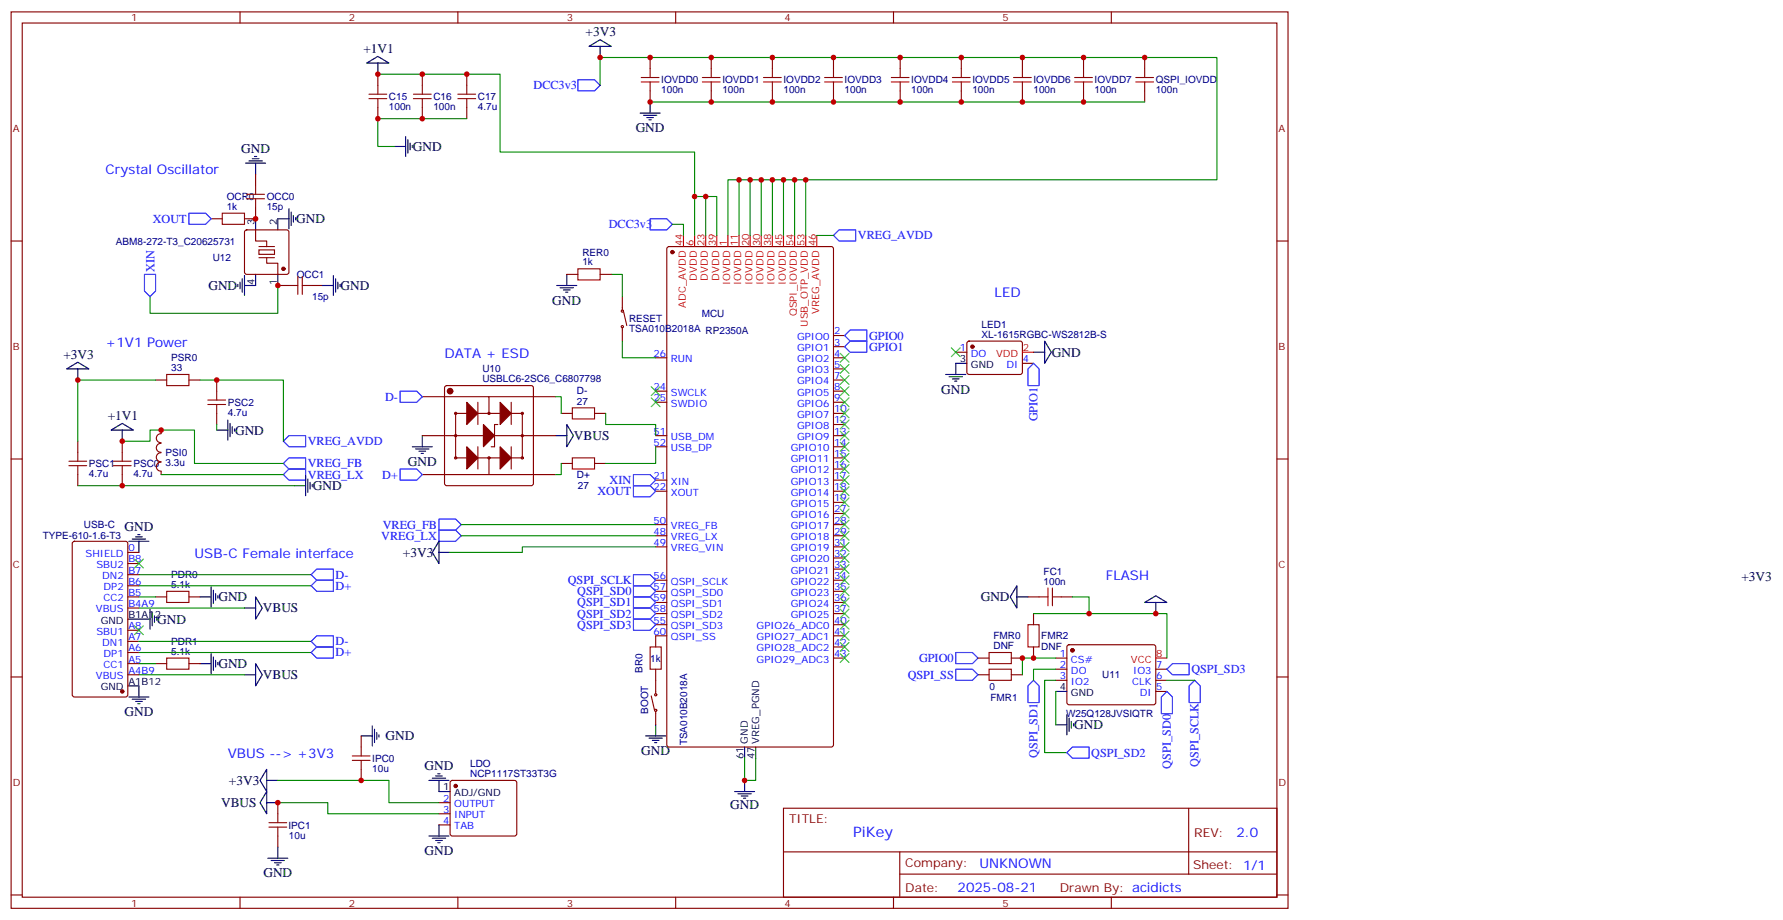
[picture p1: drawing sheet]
<svg xmlns="http://www.w3.org/2000/svg" width="566mm" height="292mm" viewBox="0 0 566 292" stroke-linecap="round" stroke-linejoin="round" font-family="sans-serif">
<g fill="none" stroke="#870000" stroke-width=".35">
<path d="M3.5 3.8h405.4v284.3h-405.4zM7.1 7.3h398.2v277.3h-398.2zM76.2 3.8v3.5M145.3 3.8v3.5M206.4 18.2v3.6M214.5 3.8v3.5M225.8 18.2v3.6M245.2 18.2v3.6M264.6 18.2v3.6M283.6 3.8v3.5M285.8 18.2v3.6M305.2 18.2v3.6"/>
<path d="M324.6 18.2v3.6M344 18.2v3.6M352.8 3.8v3.5M363.4 18.2v3.6M119.9 23.5v3.6M119.9 34.1v3.5M134.1 23.5v3.6M134.1 34.1v3.5M148.2 23.5v3.6M148.2 34.1v3.5M206.4 28.8v3.5M225.8 28.8v3.5"/>
<path d="M245.2 28.8v3.5M264.6 28.8v3.5M285.8 28.8v3.5M305.2 28.8v3.5M324.6 28.8v3.5M344 28.8v3.5M363.4 28.8v3.5M81.1 55.3v3.5M3.5 76.4h3.6M67 69.4h3.6M77.8 73.1l.5-.2h12.7l.5 .2 .2 .5v12.7l-.2 .5-.5 .2h-12.7l-.5-.2-.2-.5v-12.7zM81.1 72.9v3.5h3.6v1.8"/>
<path d="M81.1 65.9v3.5h-3.5M82.2 79.3h4.9v1.4h-4.9zM211.9 78.4l.5-.2h51.5l.6 .4 .1 157.7-.5 .6-51.7 .1-.7-.5v-157.6zM405.3 76.4h3.6M84.7 81.7v1.8h3.5v3.5M88.2 90.6h3.5M98.8 90.6h3.5M179.9 87h3.5M190.5 87h3.5M197.6 94.1v4.2M197.9 98.7l1.1 4.6M197.6 104v4.2"/>
<path d="M208.1 113.5h3.6M264.6 113.5h3.5M264.6 117h3.5M264.6 110h3.5M264.6 106.4h3.5M303.4 111.7h3.5M307.2 108.4l.4-.2 16.5 .1 .5 .6-.1 9.4-.7 .5-16.5-.1-.4-.6v-9.2zM324.6 115.3h3.5M24.7 139.9v3.6M38.8 139.9v3.6M49.4 120.5h3.5M51.1 137.6a1.41 1.41 0 0 0-1.5 1.4 1.41 1.41 0 0 0 1.5 1.4"/>
<path d="M51.2 136.4v1.1M60 120.5h3.5M68.8 120.5v3.6M68.8 131.1v3.6M134.1 125.8h21.1v5.3M134.1 138.2h19.4M141.3 122.5l.5-.2h26.8l.5 .2 .2 .5v30.4l-.2 .5-.5 .2h-26.8l-.5-.3-.2-.4v-30.4zM148.2 131.1h-3.6v14.1h3.6M151.7 131.1h7M151.7 127.6v7.1M155.2 125.8h21.2M157 138.2h19.4"/>
<path d="M158 134.7h-1v7h-1.1M162.3 131.1h3.5v14.1h-3.5M162.3 127.6v7.1M178.2 131.1h3.5M188.7 131.1h3.6M208.1 124.1h3.6M208.1 127.6h3.6M208.1 138.2h3.6M264.6 124.1h3.5M264.6 127.6h3.5M264.6 138.2h3.5M264.6 134.7h3.5"/>
<path d="M264.6 131.1h3.5M264.6 120.5h3.5M3.5 145.6h3.6M24.7 150.5v3.6M38.8 150.5v3.6M51.1 143.6a1.41 1.41 0 0 0-1.5 1.4 1.41 1.41 0 0 0 1.5 1.4M51.1 140.6a1.41 1.41 0 0 0-1.5 1.4 1.41 1.41 0 0 0 1.5 1.5M51.1 146.6a1.41 1.41 0 0 0-1.5 1.4 1.41 1.41 0 0 0 1.5 1.4M51.2 149.5v1M134.1 150.5h21.1M151.7 145.2h7M151.7 141.7v7.1"/>
<path d="M155.2 145.2v5.3h21.2M162.3 141.7v7.1M178.2 147h3.5M188.7 147h3.6M208.1 141.7h3.6M208.1 152.3h3.6M208.1 155.8h3.6M264.6 141.7h3.5M264.6 152.3h3.5M264.6 155.8h3.5M264.6 159.3h3.5M264.6 148.8h3.5"/>
<path d="M264.6 145.2h3.5M405.3 145.6h3.6M23.2 171.9l.4-.2h16.3l.6 .4 .1 48.3-.5 .6-16.5 .1-.6-.5-.1-48.2zM40.6 175.2h3.5M40.6 178.8h3.5M208.1 166.4h3.6M208.1 169.9h3.6M208.1 173.5h3.6M264.6 166.4h3.5M264.6 169.9h3.5M264.6 173.5h3.5M264.6 177h3.5"/>
<path d="M264.6 162.9h3.5M40.6 182.3h3.5M40.6 185.8h3.5M40.6 189.3h3.5M40.6 192.9h3.5M40.6 199.9h3.5M49.4 189.3h3.5M60 189.3h3.5M208.1 184h3.6M208.1 187.6h3.6M208.1 191.1h3.6M208.1 194.6h3.6"/>
<path d="M208.1 198.2h3.6M264.6 184h3.5M264.6 187.6h3.5M264.6 191.1h3.5M264.6 194.6h3.5M264.6 198.2h3.5M264.6 180.5h3.5M326.3 189.3h3.5M328.1 194.6v3.6M336.9 189.3h3.5M3.5 214.7h3.6M40.6 203.4h3.5"/>
<path d="M40.6 207h3.5M40.6 210.5h3.5M40.6 214h3.5M49.4 210.5h3.5M60 210.5h3.5M208.1 212.3v7.7M211.7 201.7h-3.6v3.5M264.6 201.7h3.5M264.6 208.7h3.5M264.6 205.2h3.5M310.4 208.7h3.6M310.4 214h3.6"/>
<path d="M321 208.7h3.6M321 214h3.6M328.1 205.2v3.5M335.1 208.7h3.6M335.1 212.3h3.6M335.1 215.8h3.6M338.9 204.7l.5-.2 27.1 .1 .4 .6-.1 17.9-.6 .5-27.1-.1-.4-.7v-17.6zM366.9 212.3h3.5M366.9 215.8h3.5M366.9 219.3h3.5M405.3 214.7h3.6M114.7 233.4v3.6"/>
<path d="M206.7 220.7l1.1 4.6M208.1 225.7v4.2M88.2 254.6v3.5M114.7 244v3.5M139.3 254.6h3.6M139.3 258.1h3.6M143.1 247.8l.5-.3h19.7l.5 .3 .2 .4v16.3l-.2 .5-.5 .2h-19.7l-.5-.3-.2-.4v-16.3zM248.7 256.4h156.6v28.2h-156.6zM377.3 256.4v20.9M88.2 265.2v3.5M139.3 261.7h3.6M248.7 270.2h156.5"/>
<path d="M285.6 277.3h119.6M285.6 270.2v14.1M3.5 283.9h3.6M76.2 284.6v3.5M145.3 284.6v3.5M214.5 284.6v3.5M283.6 284.6v3.5M352.8 284.6v3.5M405.3 283.9h3.6"/>
<circle cx="197.6" cy="98.7" r=".35"/>
<circle cx="197.6" cy="103.6" r=".35"/>
<circle cx="144.6" cy="138.2" r=".35"/>
<circle cx="144.6" cy="131.1" r=".35"/>
<circle cx="155.2" cy="131.1" r=".35"/>
<circle cx="165.8" cy="131.1" r=".35"/>
<circle cx="165.8" cy="138.2" r=".35"/>
<circle cx="144.6" cy="145.2" r=".35"/>
<circle cx="155.2" cy="145.2" r=".35"/>
<circle cx="165.8" cy="145.2" r=".35"/>
<circle cx="208.1" cy="225.3" r=".35"/>
<circle cx="208.1" cy="220.4" r=".35"/>
</g>
<g fill="#870000" stroke="#870000" stroke-width=".35">
<path d="M153.5 134.7l3.5 3.5-3.5 3.5z"/>
<path d="M158.7 141.7l3.6 3.5-3.6 3.6z"/>
<path d="M148.2 141.7l3.5 3.5-3.5 3.6z"/>
<path d="M158.7 127.6l3.6 3.5-3.6 3.6z"/>
<path d="M148.2 127.6l3.5 3.5-3.5 3.6z"/>
<circle cx="213.4" cy="80" r=".53"/>
<circle cx="38.8" cy="219.3" r=".53"/>
<circle cx="144.6" cy="249.3" r=".53"/>
<circle cx="142.9" cy="124.1" r=".88"/>
<circle cx="340.4" cy="206.3" r=".53"/>
<circle cx="90" cy="85.3" r=".53"/>
<circle cx="308.7" cy="110" r=".53"/>
</g>
<g fill="none" stroke="#000" stroke-width=".35">
<path d="M187 14.7l3.5-2.1 3.5 2.1zM190.5 14.7v3.5M116.4 20l3.5-2.1 3.6 2.1zM119.9 20v3.5M203.2 35.9h6.3M204.3 36.6h4.2M205.3 37.3h2.1M206 38h.7M206.4 32.3v3.6M78 51.8h6.3M79 51h4.3M80.1 50.3h2.1"/>
<path d="M80.8 49.6h.7M81.1 51.8v3.5M125.2 46.5h3.6M128.8 43.3v6.3M129.5 44.3v4.3M130.2 45.4v2.1M130.9 46.1v.7M81.1 69.4v3.5M91.7 69.4h-3.5v3.5M91.7 66.2v6.4M92.4 67.3v4.2M93.1 68.3v2.1"/>
<path d="M93.8 69v.7M75.5 90.2v.7M76.2 89.5v2.1M76.9 88.4v4.3M77.6 87.4v6.3M81.1 87v3.6h-3.5M88.2 87v3.6M102.3 90.6h3.5M105.8 87.4v6.3M106.5 88.4v4.3M107.2 89.5v2.1M107.9 90.2v.7"/>
<path d="M176.7 90.6h6.4M177.8 91.3h4.2M178.9 92h2.1M179.6 92.7h.7M179.9 87v3.6M21.2 117l3.5-2.1 3.5 2.1zM24.7 117v3.5M300.2 118.8h6.4M301.3 119.5h4.2M306.9 115.3h-3.5v3.5M328.1 111.7h3.5M331.6 108.2l2.1 3.5-2.1 3.6z"/>
<path d="M35.3 136.4l3.5-2.1 3.5 2.1zM38.8 136.4v3.5M68.8 136.4h3.5M72.3 133.2v6.4M73 134.3v4.2M73.7 135.4v2.1M74.4 136.1v.7M134.1 138.2v3.5M176.4 138.2h3.5M179.9 134.7l2.1 3.5-2.1 3.5zM302.3 120.2h2.1M303 120.9h.7"/>
<path d="M93.5 154.1h3.5M97 150.9v6.3M97.7 151.9v4.3M98.4 153v2.1M99.1 153.7v.7M130.9 141.7h6.3M131.9 142.4h4.3M133 143.1h2.1M133.7 143.8h.7M40.9 171.7h6.4M42 171h4.2M43 170.3h2.2"/>
<path d="M43.7 169.6h.7M44.1 171.7v3.5M139.3 171.7v7.1l-2.1-3.6zM139.3 175.2h3.6M40.6 196.4h7M47.6 193.2v6.4M48.3 194.3v4.2M49 195.3v2.1M49.7 196v.7M63.5 189.3h3.5M67 186.2v6.3M67.7 187.2v4.3"/>
<path d="M68.4 188.3v2.1M69.1 189v.7M77.6 192.9h3.5M81.1 189.3l2.2 3.6-2.2 3.5zM322.8 185.8v7.1l-2.1-3.6zM322.8 189.3h3.5M363.4 191.1l3.5-2.1 3.5 2.1zM366.9 191.1v3.5M40.6 217.6h3.5v3.5M63.5 210.5h3.5M67 207.3v6.4M67.7 208.4v4.2"/>
<path d="M68.4 209.4v2.2M69.1 210.1v.8M77.6 214h3.5M81.1 210.5l2.2 3.5-2.2 3.6zM335.1 219.3h3.6M40.9 221.1h6.4M42 221.8h4.2M43 222.5h2.2M43.7 223.2h.7M114.7 233.4h3.5M118.2 230.3v6.3M118.9 231.3v4.2"/>
<path d="M119.6 232.4v2.1M120.3 233.1v.7M205 233.4h6.3M206 234.1h4.3M207.1 234.8h2.1M207.8 235.5h.7M208.1 229.9v3.5M236.4 237v3.5M239.9 237v3.5M335.1 229.9h3.6M338.7 226.7v6.4M339.4 227.8v4.2"/>
<path d="M340.1 228.8v2.2M340.8 229.6v.7M84.7 251.1v7l-2.2-3.5zM84.7 244v7.1l-2.2-3.6zM84.7 254.6h3.5M84.7 247.5h3.5M136.2 247.5h6.3M137.2 246.8h4.3M138.3 246.1h2.1M139 245.4h.7M139.3 247.5v3.6h3.6M233.2 251.1h6.3"/>
<path d="M234.2 251.8h4.3M235.3 252.5h2.1M236 253.2h.7M236.4 247.5v3.6M85 272.2h6.4M86.1 272.9h4.2M87.1 273.6h2.2M87.8 274.4h.7M88.2 268.7v3.5M136.2 265.2h6.3M137.2 265.9h4.3M138.3 266.6h2.1"/>
<path d="M139 267.3h.7M139.3 261.7v3.5"/>
</g>
<g fill="none" stroke="#f00" stroke-width=".35">
<path d="M217 74.7v3.5M220.5 74.7v3.5M224 74.7v3.5M227.5 74.7v3.5M231.1 74.7v3.5M234.6 74.7v3.5M238.1 74.7v3.5M241.7 74.7v3.5M245.2 74.7v3.5M248.7 74.7v3.5M252.2 74.7v3.5M255.8 74.7v3.5"/>
<path d="M259.3 74.7v3.5M324.6 111.7h3.5M366.9 208.7h3.5"/>
</g>
<g fill="none" stroke="#008700" stroke-width=".35">
<path d="M119.9 23.5h38.8v24.7h61.8v14.1M148.2 37.6h-28.3v8.9h5.3M190.5 27.1v-8.9h195.8v38.8h-130.5M206.4 32.3h157M234.6 57v17.7M238.1 57v17.7M241.7 57v17.7M245.2 57v17.7M248.7 57v17.7M252.2 57h-21.1v17.7M213.4 71.2h3.6v3.5M220.5 74.7v-12.4h7v12.4"/>
<path d="M224 62.3v12.4M252.2 74.7v-17.7h3.6v17.7M259.3 74.7h5.3M88.2 90.6v8.8h-40.6v-5.3M194 87h3.6v7.1M197.6 108.2v5.3h10.5M38.8 139.9h8.8v-3.5h14.1v10.6h28.3M49.4 120.5h-24.7v19.4M63.5 120.5h26.5v19.4M68.8 134.7v1.7M176.4 125.8h1.8v5.3M192.3 131.1v3.6h15.8v3.5"/>
<path d="M24.7 154.1h68.8M51.2 150.5h38.8M178.2 147v3.5h-1.8M208.1 141.7v5.3h-15.8M146.4 166.4h61.7M146.4 169.9h61.7M208.1 173.5h-42.3v1.7h-22.9M44.1 189.3h5.3M44.1 192.9h33.5M44.1 182.3h54.7M44.1 185.8h54.7M328.1 194.6h42.3v14.1"/>
<path d="M340.4 189.3h5.3v5.3M44.1 214h33.5M44.1 210.5h5.3M44.1 203.4h54.7M44.1 207h54.7M335.1 208.7h-10.5v5.3M335.1 212.3h-7v3.5M335.1 215.8h-3.5v22.9h7.1M335.1 219.3v10.6M370.4 215.8h8.8M88.2 247.5h35.3v7.1h15.8M88.2 254.6h15.9v3.5h35.2"/>
<path d="M236.4 240.5v7h3.5v-7"/>
</g>
<g fill="none" stroke="#00f" stroke-width=".35">
<path d="M183.4 25.3h5.3l1.8 1.8-1.8 1.7h-5.3zM60 67.6h5.3l1.7 1.8-1.7 1.8h-5.3zM206.4 69.4h5.3l1.7 1.8-1.7 1.7h-5.3zM266.3 72.9h5.3v3.5h-5.3l-1.7-1.7zM45.9 87h3.5v5.3l-1.8 1.8-1.7-1.8zM268.1 106.4l1.8-1.7h5.3v3.5h-5.3zM268.1 110l1.8-1.8h5.3v3.5h-5.3zM328.1 115.3l1.7 1.7v5.3h-3.5v-5.3zM90 139.9l1.7-1.7h5.3v3.5h-5.3zM127 124.1h5.3l1.8 1.7-1.8 1.8h-5.3zM90 150.5l1.7-1.7h5.3v3.5h-5.3zM90 147l1.7-1.8h5.3v3.6h-5.3z"/>
<path d="M127 148.8h5.3l1.8 1.7-1.8 1.8h-5.3zM201.1 150.5h5.3l1.7 1.8-1.7 1.8h-5.3zM201.1 154.1h5.3l1.7 1.7-1.7 1.8h-5.3zM139.3 164.6h5.3l1.8 1.8-1.8 1.8h-5.3zM139.3 168.2h5.3l1.8 1.7-1.8 1.8h-5.3zM98.8 182.3l1.7-1.8h5.3v3.5h-5.3zM100.5 184h5.3v3.6h-5.3l-1.7-1.8zM201.1 185.8h5.3l1.7 1.8-1.7 1.7h-5.3zM201.1 189.3h5.3l1.7 1.8-1.7 1.8h-5.3zM201.1 192.9h5.3l1.7 1.7-1.7 1.8h-5.3zM201.1 196.4h5.3l1.7 1.8-1.7 1.7h-5.3zM201.1 182.3h5.3l1.7 1.7-1.7 1.8h-5.3z"/>
<path d="M98.8 203.4l1.7-1.7h5.3v3.5h-5.3zM98.8 207l1.7-1.8h5.3v3.5h-5.3zM303.4 207h5.3l1.7 1.7-1.7 1.8h-5.3zM303.4 212.3h5.3l1.7 1.7-1.7 1.8h-5.3zM328.1 215.8l1.7 1.8v5.2h-3.5v-5.2zM370.4 219.3l1.8 1.8v5.3h-3.5v-5.3zM370.4 212.3l1.8-1.8h5.3v3.5h-5.3zM379.2 215.8l1.8 1.8v5.2h-3.5v-5.2zM338.7 238.7l1.7-1.7h5.3v3.5h-5.3z"/>
</g>
<g fill="none" stroke="#a10000" stroke-width=".35">
<path d="M117.1 29.9h5.7M117.1 31.3h5.7M119.9 27.1v2.8M119.9 31.3v2.8M131.2 29.9h5.7M131.2 31.3h5.7M134.1 27.1v2.8M134.1 31.3v2.8M145.3 29.9h5.7M145.3 31.3h5.7M148.2 27.1v2.8M148.2 31.3v2.8"/>
<path d="M203.6 26h5.6M203.6 24.6h5.6M206.4 21.8v2.8M206.4 26v2.8M223 26h5.6M223 24.6h5.6M225.8 21.8v2.8M225.8 26v2.8M242.4 26h5.6M242.4 24.6h5.6M245.2 21.8v2.8M245.2 26v2.8"/>
<path d="M261.8 26h5.6M261.8 24.6h5.6M264.6 21.8v2.8M264.6 26v2.8M282.9 26h5.7M282.9 24.6h5.7M285.8 21.8v2.8M285.8 26v2.8M302.3 26h5.7M302.3 24.6h5.7M305.2 21.8v2.8M305.2 26v2.8"/>
<path d="M321.7 26h5.7M321.7 24.6h5.7M324.6 21.8v2.8M324.6 26v2.8M341.1 26h5.7M341.1 24.6h5.7M344 21.8v2.8M344 26v2.8M360.5 26h5.7M360.5 24.6h5.7M363.4 21.8v2.8M363.4 26v2.8"/>
<path d="M81.1 58.8v2.8M70.6 67.6h7v3.6h-7zM78.3 63h5.7M78.3 61.6h5.7M81.1 63v2.9M91.7 90.6h2.8M94.5 87.7v5.7M96 87.7v5.7M96 90.6h2.8M183.4 85.3h7.1v3.5h-7.1zM52.9 118.8h7.1v3.5h-7.1zM66 128.3h5.6"/>
<path d="M66 126.9h5.6M68.8 124.1v2.8M68.8 128.3v2.8M181.7 129.4h7v3.5h-7zM21.9 147.7h5.6M21.9 146.3h5.6M24.7 143.5v2.8M24.7 147.7v2.8M36 147.7h5.6M36 146.3h5.6M38.8 143.5v2.8M38.8 147.7v2.8"/>
<path d="M181.7 145.2h7v3.6h-7zM52.9 187.6h7.1v3.5h-7.1zM326.3 198.2h3.5v7h-3.5zM329.8 189.3h2.9M332.7 186.5v5.7M334.1 189.3h2.8M334.1 186.5v5.7M52.9 208.7h7.1v3.6h-7.1zM206.4 205.2h3.5v7.1h-3.5zM314 207h7v3.5h-7zM314 212.3h7v3.5h-7zM111.8 239.8h5.7"/>
<path d="M114.7 237v2.8M88.2 258.1v2.8M111.8 241.2h5.7M114.7 241.2v2.8M85.4 262.4h5.6M85.4 260.9h5.6M88.2 262.4v2.8"/>
</g>
<path d="M82.2 78.2h4.9M82.2 81.7h4.9" fill="none" stroke="#871200" stroke-width=".35"/>
<g fill="none" stroke="#3c3" stroke-width=".35">
<path d="M266.7 112.1l2.8 2.8M266.7 115.6l2.8 2.8M266.7 119.1l2.8 2.9M269.5 112.1l-2.8 2.8M269.5 115.6l-2.8 2.8M269.5 119.1l-2.8 2.9M302 110.3l2.8 2.8M304.8 110.3l-2.8 2.8M206.7 122.7l2.8 2.8M206.7 126.2l2.8 2.8M209.5 122.7l-2.8 2.8M209.5 126.2l-2.8 2.8"/>
<path d="M266.7 122.7l2.8 2.8M266.7 126.2l2.8 2.8M266.7 129.7l2.8 2.8M266.7 133.2l2.8 2.9M266.7 136.8l2.8 2.8M269.5 122.7l-2.8 2.8M269.5 126.2l-2.8 2.8M269.5 129.7l-2.8 2.8M269.5 133.2l-2.8 2.9M269.5 136.8l-2.8 2.8M266.7 140.3l2.8 2.8M266.7 143.8l2.8 2.8"/>
<path d="M266.7 147.4l2.8 2.8M266.7 150.9l2.8 2.8M266.7 154.4l2.8 2.8M266.7 157.9l2.8 2.9M269.5 140.3l-2.8 2.8M269.5 143.8l-2.8 2.8M269.5 147.4l-2.8 2.8M269.5 150.9l-2.8 2.8M269.5 154.4l-2.8 2.8M269.5 157.9l-2.8 2.9M42.7 177.3l2.8 2.9M45.5 177.3l-2.8 2.9"/>
<path d="M266.7 161.5l2.8 2.8M266.7 165l2.8 2.8M266.7 168.5l2.8 2.8M266.7 172l2.8 2.9M266.7 175.6l2.8 2.8M266.7 179.1l2.8 2.8M269.5 161.5l-2.8 2.8M269.5 165l-2.8 2.8M269.5 168.5l-2.8 2.8M269.5 172l-2.8 2.9M269.5 175.6l-2.8 2.8M269.5 179.1l-2.8 2.8"/>
<path d="M42.7 198.5l2.8 2.8M45.5 198.5l-2.8 2.8M266.7 182.6l2.8 2.9M266.7 186.2l2.8 2.8M266.7 189.7l2.8 2.8M266.7 193.2l2.8 2.8M266.7 196.7l2.8 2.9M269.5 182.6l-2.8 2.9M269.5 186.2l-2.8 2.8M269.5 189.7l-2.8 2.8M269.5 193.2l-2.8 2.8M269.5 196.7l-2.8 2.9"/>
<path d="M266.7 200.3l2.8 2.8M266.7 203.8l2.8 2.8M266.7 207.3l2.8 2.8M269.5 200.3l-2.8 2.8M269.5 203.8l-2.8 2.8M269.5 207.3l-2.8 2.8"/>
</g>
<g fill="#c00">
<circle cx="68.8" cy="120.5" r=".88"/>
<circle cx="38.8" cy="154.1" r=".88"/>
<circle cx="24.7" cy="120.5" r=".88"/>
<circle cx="38.8" cy="139.9" r=".88"/>
<circle cx="51.2" cy="136.4" r=".88"/>
<circle cx="114.7" cy="247.5" r=".88"/>
<circle cx="88.2" cy="254.6" r=".88"/>
<circle cx="224" cy="62.3" r=".88"/>
<circle cx="134.1" cy="37.6" r=".88"/>
<circle cx="119.9" cy="37.6" r=".88"/>
<circle cx="234.6" cy="57" r=".88"/>
<circle cx="238.1" cy="57" r=".88"/>
<circle cx="241.7" cy="57" r=".88"/>
<circle cx="245.2" cy="57" r=".88"/>
<circle cx="248.7" cy="57" r=".88"/>
<circle cx="206.4" cy="32.3" r=".88"/>
<circle cx="225.8" cy="32.3" r=".88"/>
<circle cx="245.2" cy="32.3" r=".88"/>
<circle cx="264.6" cy="32.3" r=".88"/>
<circle cx="285.8" cy="32.3" r=".88"/>
<circle cx="305.2" cy="32.3" r=".88"/>
<circle cx="324.6" cy="32.3" r=".88"/>
<circle cx="344" cy="32.3" r=".88"/>
<circle cx="119.9" cy="23.5" r=".88"/>
<circle cx="220.5" cy="62.3" r=".88"/>
<circle cx="134.1" cy="23.5" r=".88"/>
<circle cx="148.2" cy="23.5" r=".88"/>
<circle cx="255.8" cy="57" r=".88"/>
<circle cx="206.4" cy="18.2" r=".88"/>
<circle cx="225.8" cy="18.2" r=".88"/>
<circle cx="245.2" cy="18.2" r=".88"/>
<circle cx="264.6" cy="18.2" r=".88"/>
<circle cx="285.8" cy="18.2" r=".88"/>
<circle cx="305.2" cy="18.2" r=".88"/>
<circle cx="324.6" cy="18.2" r=".88"/>
<circle cx="344" cy="18.2" r=".88"/>
<circle cx="363.4" cy="18.2" r=".88"/>
<circle cx="190.5" cy="18.2" r=".88"/>
<circle cx="236.4" cy="247.5" r=".88"/>
<circle cx="345.7" cy="194.6" r=".88"/>
<circle cx="324.6" cy="208.7" r=".88"/>
<circle cx="328.1" cy="208.7" r=".88"/>
<circle cx="88.2" cy="90.6" r=".88"/>
<circle cx="81.1" cy="69.4" r=".88"/>
<circle cx="366.9" cy="194.6" r=".88"/>
<circle cx="252.2" cy="57" r=".88"/>
</g>
<text font-size="4.6" fill="#00f" x="270.8" y="265.4">PiKey</text>
<g font-size="4.2">
<text x="185.9" y="11.6">+3V3</text>
<text x="115.4" y="16.9">+1V1</text>
<text x="201.8" y="42">GND</text>
<text x="131.1" y="47.9">GND</text>
<text x="76.6" y="48.6">GND</text>
<text x="94" y="70.9">GND</text>
<text x="66.1" y="92">GND</text>
<text x="108.1" y="92">GND</text>
<text x="175.3" y="96.6">GND</text>
<text x="20.1" y="113.8">+3V3</text>
<text x="333.9" y="113.1">GND</text>
<text x="298.8" y="124.8">GND</text>
<text x="34.2" y="133.2">+1V1</text>
<text x="74.6" y="137.8">GND</text>
<text x="182.2" y="139.6">VBUS</text>
<text x="129.5" y="147.8">GND</text>
<text x="99.3" y="155.5">GND</text>
<text x="39.5" y="168.5">GND</text>
<text x="127.9" y="176.7">+3V3</text>
<text x="552.8" y="184.3">+3V3</text>
<text x="69.3" y="190.7">GND</text>
<text x="311.3" y="190.7">GND</text>
<text x="49.9" y="197.8">GND</text>
<text x="83.4" y="194.3">VBUS</text>
<text x="69.3" y="211.9">GND</text>
<text x="83.4" y="215.4">VBUS</text>
<text x="39.5" y="227.1">GND</text>
<text x="341" y="231.3">GND</text>
<text x="122.4" y="234.8">GND</text>
<text x="203.6" y="239.5">GND</text>
<text x="134.8" y="244.3">GND</text>
<text x="72.7" y="249">+3V3</text>
<text x="70.2" y="256">VBUS</text>
<text x="231.8" y="256.7">GND</text>
<text x="134.8" y="271.2">GND</text>
<text x="83.6" y="278.3">GND</text>
</g>
<g font-size="4.2" fill="#00f">
<text x="33.5" y="55.3">Crystal Oscillator</text>
<text x="315.7" y="94.1">LED</text>
<text x="33.5" y="110">+1V1 Power</text>
<text x="141.1" y="113.5">DATA + ESD</text>
<text x="61.7" y="177">USB-C Female interface</text>
<text x="351" y="184">FLASH</text>
<text x="72.3" y="240.5">VBUS --&gt; +3V3</text>
<text x="392.5" y="265.6">2.0</text>
<text x="310.9" y="275.2">UNKNOWN</text>
<text x="304" y="283">2025-08-21</text>
</g>
<g font-size="3.9" fill="#00f">
<text x="169.4" y="28.3">DCC3v3</text>
<text x="48.5" y="70.7">XOUT</text>
<text x="193.2" y="72.4">DCC3v3</text>
<text x="272.3" y="75.9">VREG_AVDD</text>
<text x="49" y="86.2" transform="rotate(-90 49 86.2)">XIN</text>
<text x="275.9" y="107.7">GPIO0</text>
<text x="275.9" y="111.2">GPIO1</text>
<text x="122.2" y="127.1">D-</text>
<text x="329.3" y="133.7" transform="rotate(-90 329.3 133.7)">GPIO1</text>
<text x="97.7" y="141.2">VREG_AVDD</text>
<text x="97.7" y="148.3">VREG_FB</text>
<text x="97.7" y="151.8">VREG_LX</text>
<text x="121.3" y="151.8">D+</text>
<text x="193.5" y="153.6">XIN</text>
<text x="189.6" y="157.1">XOUT</text>
<text x="121.5" y="167.7">VREG_FB</text>
<text x="121" y="171.2">VREG_LX</text>
<text x="106.5" y="183.5">D-</text>
<text x="180.2" y="185.3">QSPI_SCLK</text>
<text x="106.5" y="187.1">D+</text>
<text x="183.2" y="188.8">QSPI_SD0</text>
<text x="183.2" y="192.4">QSPI_SD1</text>
<text x="183.2" y="195.9">QSPI_SD2</text>
<text x="183.2" y="199.4">QSPI_SD3</text>
<text x="106.5" y="204.7">D-</text>
<text x="106.5" y="208.2">D+</text>
<text x="291.7" y="210">GPIO0</text>
<text x="288.1" y="215.3">QSPI_SS</text>
<text x="378.2" y="213.5">QSPI_SD3</text>
<text x="346.4" y="240">QSPI_SD2</text>
<text x="329.3" y="240.3" transform="rotate(-90 329.3 240.3)">QSPI_SD1</text>
<text x="371.7" y="243.8" transform="rotate(-90 371.7 243.8)">QSPI_SD0</text>
<text x="380.5" y="243.2" transform="rotate(-90 380.5 243.2)">QSPI_SCLK</text>
</g>
<g font-size="3.9" fill="#800">
<text x="250.5" y="260.9">TITLE:</text>
<text x="379.1" y="265.6">REV:</text>
<text x="287.4" y="275.1">Company:</text>
<text x="378.7" y="275.8">Sheet: 1/1</text>
<text x="287.4" y="282.8">Date:</text>
<text x="336.4" y="282.9">Drawn By: acidicts</text>
</g>
<g font-size="3.2" fill="#800">
<text x="41.6" y="6.8">1</text>
<text x="110.8" y="6.8">2</text>
<text x="179.9" y="6.8">3</text>
<text x="249.1" y="6.8">4</text>
<text x="318.2" y="6.8">5</text>
<text x="4.1" y="41.9">A</text>
<text x="405.9" y="41.9">A</text>
<text x="4.1" y="111">B</text>
<text x="405.9" y="111">B</text>
<text x="4.1" y="180.2">C</text>
<text x="405.9" y="180.2">C</text>
<text x="4.1" y="249.3">D</text>
<text x="405.9" y="249.3">D</text>
<text x="41.6" y="287.6">1</text>
<text x="110.8" y="287.6">2</text>
<text x="179.9" y="287.6">3</text>
<text x="249.1" y="287.6">4</text>
<text x="318.2" y="287.6">5</text>
</g>
<g font-size="3.2" fill="#000080">
<text x="209.9" y="29.6">100n</text>
<text x="209.9" y="26.4">IOVDD0</text>
<text x="229.3" y="29.6">100n</text>
<text x="229.3" y="26.4">IOVDD1</text>
<text x="248.7" y="29.6">100n</text>
<text x="248.7" y="26.4">IOVDD2</text>
<text x="268.1" y="29.6">100n</text>
<text x="268.1" y="26.4">IOVDD3</text>
<text x="289.3" y="29.6">100n</text>
<text x="289.3" y="26.4">IOVDD4</text>
<text x="308.7" y="29.6">100n</text>
<text x="308.7" y="26.4">IOVDD5</text>
<text x="328.1" y="29.6">100n</text>
<text x="328.1" y="26.4">IOVDD6</text>
<text x="347.5" y="29.6">100n</text>
<text x="347.5" y="26.4">IOVDD7</text>
<text x="366.9" y="29.6">100n</text>
<text x="366.9" y="26.4">QSPI_IOVDD</text>
<text x="123.5" y="34.9">100n</text>
<text x="123.5" y="31.7">C15</text>
<text x="137.6" y="34.9">100n</text>
<text x="137.6" y="31.7">C16</text>
<text x="151.7" y="34.9">4.7u</text>
<text x="151.7" y="31.7">C17</text>
<text x="72" y="63.4">OCR0</text>
<text x="84.7" y="63.5">OCC0</text>
<text x="72" y="66.6">1k</text>
<text x="84.7" y="66.6">15p</text>
<text x="36.8" y="77.6">ABM8-272-T3_C20625731</text>
<text x="67.5" y="82.9">U12</text>
<text x="184.9" y="81.1">RER0</text>
<text x="94.2" y="88.2">OCC1</text>
<text x="184.9" y="84.2">1k</text>
<text x="99.1" y="95.2">15p</text>
<text x="222.8" y="100.5">MCU</text>
<text x="199.7" y="105.4">TSA010B2018A RP2350A</text>
<text x="199.7" y="102.3">RESET</text>
<text x="311.6" y="107.1">XL-1615RGBC-WS2812B-S</text>
<text x="311.6" y="104">LED1</text>
<text x="54.3" y="117.7">33</text>
<text x="54.3" y="114.5">PSR0</text>
<text x="153.1" y="118.1">U10</text>
<text x="153.1" y="121.2">USBLC6-2SC6_C6807798</text>
<text x="183.1" y="125.1">D-</text>
<text x="72.3" y="131.9">4.7u</text>
<text x="72.3" y="128.7">PSC2</text>
<text x="183.1" y="128.3">27</text>
<text x="28.2" y="148.2">PSC1</text>
<text x="42.3" y="148.2">PSC0</text>
<text x="52.6" y="147.8">3.3u</text>
<text x="52.6" y="144.6">PSI0</text>
<text x="28.2" y="151.4">4.7u</text>
<text x="42.3" y="151.4">4.7u</text>
<text x="183.1" y="151.7">D+</text>
<text x="183.4" y="155.2">27</text>
<text x="26.6" y="167.6">USB-C</text>
<text x="13.6" y="171.1">TYPE-610-1.6-T3</text>
<text x="54.3" y="183.3">PDR0</text>
<text x="331.3" y="185.5">100n</text>
<text x="331.3" y="182.3">FC1</text>
<text x="54.3" y="186.5">5.1k</text>
<text x="315.4" y="202.7">FMR0</text>
<text x="330.6" y="202.8">FMR2</text>
<text x="54.3" y="207.7">5.1k</text>
<text x="54.3" y="204.5">PDR1</text>
<text x="206.4" y="209.9">1k</text>
<text x="315.4" y="205.9">DNF</text>
<text x="330.6" y="206">DNF</text>
<text x="204" y="213.4" transform="rotate(-90 204 213.4)">BR0</text>
<text x="349.9" y="215.2">U11</text>
<text x="314.1" y="218.7">0</text>
<text x="205.7" y="226.4" transform="rotate(-90 205.7 226.4)">BOOT</text>
<text x="314.4" y="222.2">FMR1</text>
<text x="338.4" y="227.5">W25Q128JVSIQTR</text>
<text x="218.1" y="236.4" transform="rotate(-90 218.1 236.4)">TSA010B2018A</text>
<text x="118.2" y="244.8">10u</text>
<text x="118.2" y="241.6">IPC0</text>
<text x="149.2" y="243.2">LDO</text>
<text x="149.2" y="246.4">NCP1117ST33T3G</text>
<text x="91.6" y="262.8">IPC1</text>
<text x="91.7" y="266">10u</text>
</g>
<g font-size="3.2">
<text x="80.8" y="71.5" transform="rotate(-90 80.8 71.5)">3</text>
<text x="87.8" y="71.5" transform="rotate(-90 87.8 71.5)">2</text>
<text x="80.8" y="90.5" transform="rotate(-90 80.8 90.5)">4</text>
<text x="87.8" y="90.5" transform="rotate(-90 87.8 90.5)">1</text>
<text x="304.7" y="114.9">3</text>
<text x="308.2" y="116.7">GND</text>
<text x="32" y="197.8">GND</text>
<text x="40.7" y="196">B1A12</text>
<text x="32" y="219">GND</text>
<text x="40.7" y="217.2">A1B12</text>
<text x="336.5" y="219">4</text>
<text x="340" y="220.7">GND</text>
<text x="237.4" y="235.9" transform="rotate(-90 237.4 235.9)">GND</text>
<text x="240.9" y="235.9" transform="rotate(-90 240.9 235.9)">VREG_PGND</text>
<text x="236" y="240.8" transform="rotate(-90 236 240.8)">61</text>
<text x="239.5" y="240.8" transform="rotate(-90 239.5 240.8)">47</text>
<text x="140.7" y="250.7">1</text>
<text x="144.2" y="252.5">ADJ/GND</text>
</g>
<g font-size="3.2" fill="#f00">
<text x="216.6" y="78" transform="rotate(-90 216.6 78)">44</text>
<text x="220.1" y="78" transform="rotate(-90 220.1 78)">6</text>
<text x="223.7" y="78" transform="rotate(-90 223.7 78)">23</text>
<text x="227.2" y="78" transform="rotate(-90 227.2 78)">39</text>
<text x="230.7" y="78" transform="rotate(-90 230.7 78)">1</text>
<text x="234.2" y="78" transform="rotate(-90 234.2 78)">11</text>
<text x="237.8" y="78" transform="rotate(-90 237.8 78)">20</text>
<text x="241.3" y="78" transform="rotate(-90 241.3 78)">30</text>
<text x="244.8" y="78" transform="rotate(-90 244.8 78)">38</text>
<text x="248.4" y="78" transform="rotate(-90 248.4 78)">45</text>
<text x="251.9" y="78" transform="rotate(-90 251.9 78)">54</text>
<text x="255.4" y="78" transform="rotate(-90 255.4 78)">53</text>
<text x="258.9" y="78" transform="rotate(-90 258.9 78)">46</text>
<text x="221.2" y="89" transform="rotate(-90 221.2 89)">DVDD</text>
<text x="224.7" y="89" transform="rotate(-90 224.7 89)">DVDD</text>
<text x="228.2" y="89" transform="rotate(-90 228.2 89)">DVDD</text>
<text x="231.8" y="90.4" transform="rotate(-90 231.8 90.4)">IOVDD</text>
<text x="235.3" y="90.4" transform="rotate(-90 235.3 90.4)">IOVDD</text>
<text x="238.8" y="90.4" transform="rotate(-90 238.8 90.4)">IOVDD</text>
<text x="242.4" y="90.4" transform="rotate(-90 242.4 90.4)">IOVDD</text>
<text x="245.9" y="90.4" transform="rotate(-90 245.9 90.4)">IOVDD</text>
<text x="249.4" y="90.4" transform="rotate(-90 249.4 90.4)">IOVDD</text>
<text x="217.7" y="97.6" transform="rotate(-90 217.7 97.6)">ADC_AVDD</text>
<text x="252.9" y="100.3" transform="rotate(-90 252.9 100.3)">QSPI_IOVDD</text>
<text x="260" y="99.6" transform="rotate(-90 260 99.6)">VREG_AVDD</text>
<text x="256.5" y="103.6" transform="rotate(-90 256.5 103.6)">USB_OTP_VDD</text>
<text x="316.2" y="113.1">VDD</text>
<text x="324.7" y="111.4">2</text>
<text x="367.1" y="208.4">8</text>
<text x="359" y="210.1">VCC</text>
</g>
<g font-size="3.2" fill="#00f">
<text x="253.1" y="107.8">GPIO0</text>
<text x="264.8" y="106.1">2</text>
<text x="207.5" y="113.1">26</text>
<text x="253.1" y="111.4">GPIO1</text>
<text x="264.8" y="113.1">4</text>
<text x="264.8" y="109.6">3</text>
<text x="304.7" y="111.4">1</text>
<text x="308.2" y="113.1">DO</text>
<text x="213" y="114.9">RUN</text>
<text x="253.1" y="118.4">GPIO3</text>
<text x="253.1" y="114.9">GPIO2</text>
<text x="264.8" y="116.7">5</text>
<text x="319.5" y="116.7">DI</text>
<text x="324.7" y="114.9">4</text>
<text x="207.5" y="123.7">24</text>
<text x="213" y="125.5">SWCLK</text>
<text x="253.1" y="125.5">GPIO5</text>
<text x="253.1" y="122">GPIO4</text>
<text x="264.8" y="123.7">8</text>
<text x="264.8" y="120.2">7</text>
<text x="207.5" y="127.2">25</text>
<text x="213" y="129">SWDIO</text>
<text x="253.1" y="129">GPIO6</text>
<text x="264.8" y="130.8">10</text>
<text x="264.8" y="127.2">9</text>
<text x="207.5" y="137.8">51</text>
<text x="253.1" y="136.1">GPIO8</text>
<text x="253.1" y="132.5">GPIO7</text>
<text x="264.8" y="137.8">13</text>
<text x="264.8" y="134.3">12</text>
<text x="207.5" y="141.4">52</text>
<text x="213" y="139.6">USB_DM</text>
<text x="213" y="143.1">USB_DP</text>
<text x="251" y="143.1">GPIO10</text>
<text x="253.1" y="139.6">GPIO9</text>
<text x="264.8" y="141.4">14</text>
<text x="251" y="146.6">GPIO11</text>
<text x="264.8" y="148.4">16</text>
<text x="264.8" y="144.9">15</text>
<text x="207.5" y="151.9">21</text>
<text x="207.5" y="155.5">22</text>
<text x="213" y="153.7">XIN</text>
<text x="251" y="153.7">GPIO13</text>
<text x="251" y="150.2">GPIO12</text>
<text x="264.8" y="155.5">18</text>
<text x="264.8" y="151.9">17</text>
<text x="213" y="157.2">XOUT</text>
<text x="251" y="160.8">GPIO15</text>
<text x="251" y="157.2">GPIO14</text>
<text x="264.8" y="159">19</text>
<text x="207.5" y="166.1">50</text>
<text x="213" y="167.8">VREG_FB</text>
<text x="251" y="167.8">GPIO17</text>
<text x="251" y="164.3">GPIO16</text>
<text x="264.8" y="166.1">28</text>
<text x="264.8" y="162.5">27</text>
<text x="207.5" y="169.6">48</text>
<text x="207.5" y="173.1">49</text>
<text x="213" y="171.3">VREG_LX</text>
<text x="251" y="171.3">GPIO18</text>
<text x="264.8" y="173.1">31</text>
<text x="264.8" y="169.6">29</text>
<text x="27.2" y="176.6">SHIELD</text>
<text x="40.7" y="174.9">0</text>
<text x="40.7" y="178.4">B8</text>
<text x="213" y="174.9">VREG_VIN</text>
<text x="251" y="178.4">GPIO20</text>
<text x="251" y="174.9">GPIO19</text>
<text x="264.8" y="176.6">32</text>
<text x="30.6" y="180.2">SBU2</text>
<text x="32.4" y="183.7">DN2</text>
<text x="40.7" y="181.9">B7</text>
<text x="40.7" y="185.5">B6</text>
<text x="207.5" y="183.7">56</text>
<text x="213" y="185.5">QSPI_SCLK</text>
<text x="251" y="185.5">GPIO22</text>
<text x="251" y="181.9">GPIO21</text>
<text x="264.8" y="183.7">34</text>
<text x="264.8" y="180.2">33</text>
<text x="32.8" y="190.7">CC2</text>
<text x="32.9" y="187.2">DP2</text>
<text x="40.7" y="189">B5</text>
<text x="207.5" y="187.2">57</text>
<text x="207.5" y="190.7">59</text>
<text x="213" y="189">QSPI_SD0</text>
<text x="251" y="189">GPIO23</text>
<text x="264.8" y="190.7">36</text>
<text x="264.8" y="187.2">35</text>
<text x="30.4" y="194.3">VBUS</text>
<text x="40.7" y="192.5">B4A9</text>
<text x="207.5" y="194.3">58</text>
<text x="207.5" y="197.8">55</text>
<text x="213" y="192.5">QSPI_SD1</text>
<text x="213" y="196">QSPI_SD2</text>
<text x="251" y="196">GPIO25</text>
<text x="251" y="192.5">GPIO24</text>
<text x="264.8" y="197.8">40</text>
<text x="264.8" y="194.3">37</text>
<text x="30.6" y="201.3">SBU1</text>
<text x="40.7" y="199.6">A8</text>
<text x="40.7" y="203.1">A7</text>
<text x="207.5" y="201.3">60</text>
<text x="213" y="199.6">QSPI_SD3</text>
<text x="213" y="203.1">QSPI_SS</text>
<text x="240.2" y="203.1">GPIO27_ADC1</text>
<text x="240.2" y="199.6">GPIO26_ADC0</text>
<text x="264.8" y="201.3">41</text>
<text x="32.4" y="204.9">DN1</text>
<text x="32.9" y="208.4">DP1</text>
<text x="40.7" y="206.6">A6</text>
<text x="240.2" y="206.6">GPIO28_ADC2</text>
<text x="264.8" y="208.4">43</text>
<text x="264.8" y="204.9">42</text>
<text x="336.5" y="208.4">1</text>
<text x="30.4" y="215.4">VBUS</text>
<text x="32.8" y="211.9">CC1</text>
<text x="40.7" y="210.1">A5</text>
<text x="40.7" y="213.7">A4B9</text>
<text x="240.2" y="210.1">GPIO29_ADC3</text>
<text x="336.5" y="211.9">2</text>
<text x="336.5" y="215.4">3</text>
<text x="340" y="210.1">CS#</text>
<text x="340" y="213.7">DO</text>
<text x="359.7" y="213.7">IO3</text>
<text x="367.1" y="215.4">6</text>
<text x="367.1" y="211.9">7</text>
<text x="340" y="217.2">IO2</text>
<text x="359.4" y="217.2">CLK</text>
<text x="361.8" y="220.7">DI</text>
<text x="367.1" y="219">5</text>
<text x="140.7" y="254.2">2</text>
<text x="140.7" y="257.8">3</text>
<text x="144.2" y="256">OUTPUT</text>
<text x="140.7" y="261.3">4</text>
<text x="144.2" y="259.5">INPUT</text>
<text x="144.2" y="263.1">TAB</text>
</g>
</svg>
